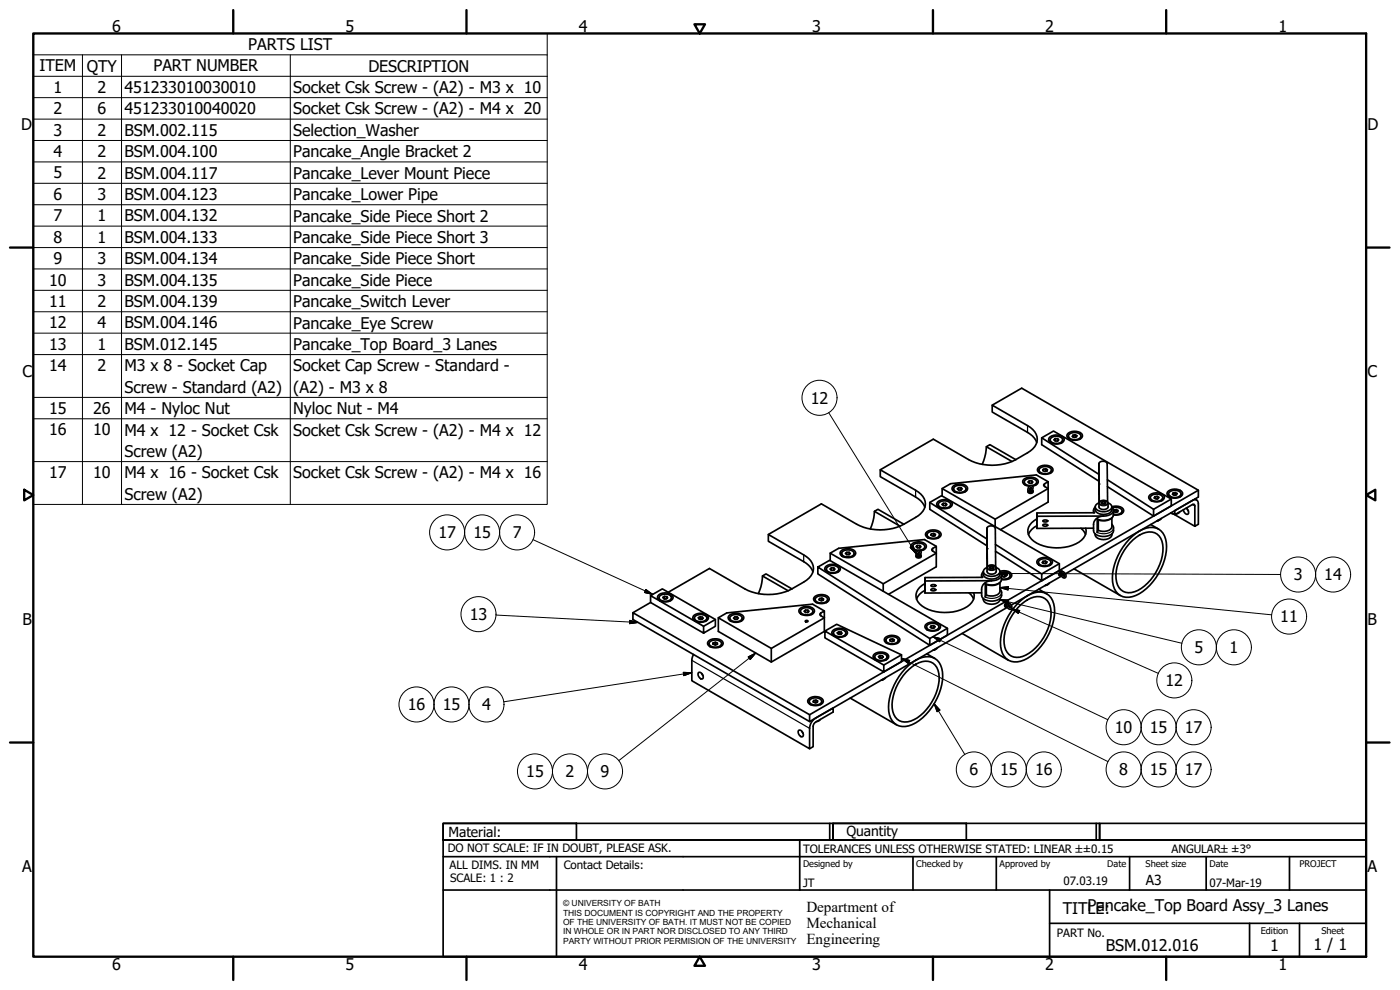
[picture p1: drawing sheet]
<svg xmlns="http://www.w3.org/2000/svg" width="420mm" height="297mm" viewBox="0 0 420 297" stroke-linecap="round" stroke-linejoin="round" font-family="sans-serif">
<!-- layer: Visible (ISO) -->
<g fill="none" stroke="#000" stroke-width=".51">
<path d="M296 134l-.2 2.1-1 3.2M297.8 121.6l8.8-5.1 53 30.6v2l-39.8 23.1M304.8 137.9a15.6 15.6 0 0 1-14.1 0l-10.6-6.1-15.9 9.2M304.8 137.9l-7.7-4.5-1.1 .6 7.7 4.5M311.1 132.8a5.5 5.5 0 0 0-2.7-3.1l-10.6-6.1v-2l10.6 6.1a4.3 4.3 0 0 1 2.2 6.3 14.6 14.6 0 0 1-5.8 3.9M312.6 131.4l17.2 10.9M315.2 132v.5l.4 .4M315.2 131.1a3.2 3.2 0 0 1 4.1 .5 1.71 1.71 0 0 1-2.1 1.6 2.02 2.02 0 0 1-2.5-1.4zM315.6 131.3a2.25 2.25 0 0 1 3.3 .7 2.17 2.17 0 0 1-3.7-.1zM316.7 131.6h.7v.7M317.4 131.6l.4 .4-.4 .3h-.7l-.4-.3 .4-.4v.7M318.9 132v.5l-.4 .4"/>
<path d="M320.6 129.9a3.2 3.2 0 0 1 4.2 .6 1.71 1.71 0 0 1-2.1 1.6 2.02 2.02 0 0 1-2.5-1.4zM320.6 130.8l.1 .6 .3 .4M320.8 130.4a2.48 2.48 0 0 1 3.6 .3 1.61 1.61 0 0 1-2.2 1.2 1.13 1.13 0 0 1-1.2-.3 1.13 1.13 0 0 1-.2-1.2zM322 130.6l.7-.2v.8M322.7 130.4l.5 .3-.2 .4-.7 .1-.5-.2 .2-.4v.5M322.7 131.2h-.1M322.7 131.2h.1M324.4 130.8v.6l-.4 .4M329.8 139.1a1.44 1.44 0 0 1 2.5 0l.1 11.5M329.8 139.1v11.7M329.8 139.1l.1 11.6M262.4 153.4l-.2 2.1-1 3.2"/>
<path d="M271.3 157.3a15.6 15.6 0 0 1-14.2 0l-10.6-6.1-15.9 9.2M271.3 157.3l-7.8-4.5-1.1 .6 7.7 4.5M277.6 152.2a5.7 5.7 0 0 0-2.8-3.1l-10.6-6.1v-2l10.6 6.1a4.2 4.2 0 0 1 2.2 6.3 13.9 13.9 0 0 1-5.7 3.9M278.2 159.5a3.1 3.1 0 0 1 4.2 .6 1.68 1.68 0 0 1-2.1 1.6 2.03 2.03 0 0 1-2.6-1.4zM278.4 159.9a2.41 2.41 0 0 1 3.6 .4 2.12 2.12 0 0 1-3.6 .6l-.2-.3zM279 150.8l17.2 10.9M281.6 151.4v.5l.4 .4M281.6 150.5a3.1 3.1 0 0 1 4.2 .5 1.71 1.71 0 0 1-2.2 1.6 2.02 2.02 0 0 1-2.5-1.4zM282 150.7a2.25 2.25 0 0 1 3.3 .7 2.26 2.26 0 0 1-3.7 .3v-.4zM282.7 146.6l16 9.2M283.1 151.7v-.7l-.4 .3 .4 .4h.7M283.1 151h.7v.7"/>
<path d="M283.8 151l.4 .4-.4 .3M285.3 151.4v.5l-.4 .4M286.2 145.8a3.1 3.1 0 0 1 4.1 .5 1.7 1.7 0 0 1-2.1 1.6 2.06 2.06 0 0 1-2.5-1.4zM286.2 146.7v.5l.4 .4M286.6 146a2.26 2.26 0 0 1 3.3 .7 2.28 2.28 0 0 1-3.7 .3v-.4zM287.7 146.3h.7v.7M288.4 146.3l.4 .4-.4 .3h-.7l-.4-.4 .4-.3v.7M289.9 146.7l-.4 .9M296.2 158.5a1.46 1.46 0 0 1 2.5 0l.1 11.5M296.2 158.5v11.7M296.2 158.5l.1 11.6M298.7 158v-2.2l15.9-9.2v-2.1l-1.4 1 .3 .5 1.1 .6v4.1l-14.4 8.2"/>
<path d="M307.4 144.6v.6l.4 .4M308.5 147.3a.75 .75 0 0 0 .8 .7 .75 .75 0 0 0 .7-.7M308.5 147.2a.74 .74 0 0 0 .8 .5 .74 .74 0 0 0 .7-.5l-.2-.2a.66 .66 0 0 1-.7 .6 .66 .66 0 0 1-.6-.8 1 1 0 0 1 1.4-1 1.17 1.17 0 0 1-1 1.7M308.9 144.3h.7v.7M309.2 146.3l.3-.1-.1 .4-.4 .4zM309.3 146.8l-.3 .1M309.6 144.3l.4 .3-.4 .4h-.7l-.4-.4 .4-.3v.7M309.7 145.7a1.04 1.04 0 0 0 1.2-.4 1.04 1.04 0 0 0 0-1.3 2.36 2.36 0 0 0-3.5 .6 1.49 1.49 0 0 0 1.8 1.1M309.9 145.8a1.27 1.27 0 0 0 1.4-.6 1.27 1.27 0 0 0-.2-1.5 3.2 3.2 0 0 0-4.1 .5 1.63 1.63 0 0 0 2 1.7M311.1 144.6v.6l-.4 .4M311.2 157.7a5.1 5.1 0 0 0-2.5 2.7M311.2 155.7a4.1 4.1 0 0 0-2.5 4.8 8.3 8.3 0 0 0 7 3.8 11.3 11.3 0 0 0 9.5-2.9 3.1 3.1 0 0 0 .6-2.9"/>
<path d="M311.2 153.9v1M311.8 140.2a3.1 3.1 0 0 1 4.2 .5 1.68 1.68 0 0 1-2.1 1.6 2.03 2.03 0 0 1-2.6-1.4zM311.8 141.1v.5l.4 .4M312 140.5a2.42 2.42 0 0 1 3.6 .4 1.69 1.69 0 0 1-2.3 1.2 1.1 1.1 0 0 1-1.2-.3 1.1 1.1 0 0 1-.1-1.3zM312.9 157.5l.9-.2 .6 .3-.6 .3-.7-.1zM313 156.2l.8-.2 .6 .2a.79 .79 0 0 1-1.4 0zM313.1 140.8l.7-.2v.8M313.8 140.6l.6 .3-.2 .4-.7 .2-.5-.3 .1-.4v.5M313.8 141.4h-.2M313.8 141.4h.1M314.6 144.5l-3.6-2-25.7 2.6-2.6 1.5v2.2M315.6 141.1l-.4 .9"/>
<path d="M324.4 158.5l1.4 1.9M328.2 153.1v.7M328.7 152.1a1.96 1.96 0 0 0 2.5 2.3l.6-.1a1.79 1.79 0 0 0 1.9-2.3l1.3-.1a1.78 1.78 0 0 1 2.2 1.5 2.7 2.7 0 0 1-3 1.1M328.7 152.2a1.15 1.15 0 0 0-.2 1.6l-17.3 .1v4.6h17M329.6 156v3.1M329.8 144.4l-17.2-11v-2l3.6-2.1 35.3 20.4v2.1l-5.3 3M329.8 150.9a1.18 1.18 0 0 0-1.1 1.1 1.18 1.18 0 0 0 .9 1.2 3 3 0 0 0 4.1-1 1.35 1.35 0 0 0-1.2-1.3M329.8 143.9v1.5zM329.8 146.8v1.4zM330.5 150.8l.4-.3h.7l.3 .4-.4 .3h-.7zM330.9 151l.7 .1M330.9 151l-.1 .2"/>
<path d="M330.9 150.5v.5M331.2 154.8a2.84 2.84 0 0 0-3 2.6v1.8a3.2 3.2 0 0 0 4.1 1.7 2.12 2.12 0 0 0 1.8-1.4 2.12 2.12 0 0 0-.4-2.2M331.2 154.8l-20 .1v3.6M331.6 150.5v.6M331.6 151.1h.1M332.3 143.9l13.9 8.9M332.4 146l13.8 8.8M333.7 152.2a1.29 1.29 0 0 1 .4 1.3 1.29 1.29 0 0 1-.9 .9l-2 .4M333.9 152.4l1.1-.2a1.24 1.24 0 0 1 1.6 1.5 2.41 2.41 0 0 1-2.4 .6M334.2 154.3a2.88 2.88 0 0 1-3.7 1.9l-1.1-.3-.1-.2v4.1l.3-.7a2.94 2.94 0 0 0 4.1-1.1v-2.6M334.2 153.1v1.2M334.3 153l.7-.1v.7"/>
<path d="M335 152.9l.6 .3-.2 .4-.6 .1-.6-.3 .1-.4v.5M335 153.6l-.1 .1M335 153.6l.1 .1M336.8 153.3l-.1 .5-.3 .5M345.2 149.3v.5l.4 .5M345.2 148.4a3.1 3.1 0 0 1 4.2 .5 1.73 1.73 0 0 1-2.1 1.7 2.09 2.09 0 0 1-2.6-1.5zM345.3 157.4l2.4 1.4M345.6 148.7a2.29 2.29 0 0 1 3.4 .6 2.17 2.17 0 0 1-3.8 0zM346.2 152.8v2M346.6 149.5v-.5l-.2 .4 .5 .3 .7-.1 .2-.4-.5-.3v.8M347.3 149.7h.1M347.3 148.9l-.7 .1"/>
<path d="M347.3 156.2l.4-.1-.5 .2M348.5 155.5l-.4 .5-.7 .2M349 149.3l-.1 .5-.3 .5M350.7 147.3a3.1 3.1 0 0 1 4.2 .5 1.73 1.73 0 0 1-2.2 1.7 2.09 2.09 0 0 1-2.5-1.5zM350.7 148.2v.5l.4 .5M350.9 147.7a2.43 2.43 0 0 1 3.5 .3 1.64 1.64 0 0 1-2.1 1.3 1.13 1.13 0 0 1-1.2-.4 1.13 1.13 0 0 1-.2-1.2zM351.4 153.9l.8 .3M351.5 153.8l7.1 4.1M351.5 149.7l-5.3 3.1M352.1 147.9l.7-.1v.7M352.6 153.2l5.3-3.1a1.08 1.08 0 0 1 1.2-.1 1.08 1.08 0 0 1 .5 1.2v6.1l-1 .6v-6.1l-.2-.5-.5 .1-5.3 3zM352.8 147.8l.5 .3-.2 .4-.7 .1-.5-.3 .2-.4v.5"/>
<path d="M352.8 148.5l-.1 .1M352.8 148.5h.1M354 153.6l-1.1 .6M354.5 148.2l-.1 .5-.3 .5M356 152.4l.3 .3a1.06 1.06 0 0 1 .1 1.6 1.41 1.41 0 0 1-1.3-1.3M356.3 152.7l.4 .6M358.6 149.7l.5 .3M359.6 147.1l-116.6 67.3v2.1M195.2 178.7l16 9.2v2.1l-16-9.2v-2.1l3.6-2 15.9 9.2v2l-3.5 2.1M197.8 179.3v.6l.4 .4M197.8 178.4a3.1 3.1 0 0 1 4.2 .6 1.7 1.7 0 0 1-2.2 1.6 2.06 2.06 0 0 1-2.5-1.5zM198.1 178.7a2.33 2.33 0 0 1 3.4 .6 2.18 2.18 0 0 1-3.7 .1z"/>
<path d="M199.4 178.9l-.5 .3 .3 .4 .7 .1 .5-.3-.3-.4v.6M199.4 179.7h.1M200.1 179l-.7-.1v.8M201.5 179.3v.6l-.4 .4M228.8 172.8l-.4 3.1-.8 2.2M237.7 176.7a15.6 15.6 0 0 1-14.2 0l-10.6-6.1-12.3 7.1M237.7 176.7l-7.8-4.5-1.1 .6 7.7 4.5M244 171.6a5.4 5.4 0 0 0-2.8-3.1l-10.6-6.1v-2l10.6 6.1a4.2 4.2 0 0 1 2.2 6.3 13.9 13.9 0 0 1-5.7 3.9M244.6 178.9a3.2 3.2 0 0 1 4.2 .6 1.73 1.73 0 0 1-2.1 1.6 2.09 2.09 0 0 1-2.5-1.5zM244.6 179.8l.1 .6 .3 .4M244.9 179.3a2.41 2.41 0 0 1 3.5 .4 2.12 2.12 0 0 1-3.6 .6l-.1-.7zM245.4 170.1l33.6 21.5v2l-33.6-21.4v-2.1l3.6-2 35.3 20.4v2.1l-5.3 3"/>
<path d="M246 179.6l.7-.2v.8M246.7 179.4l.5 .3-.1 .4-.7 .1-.6-.2 .2-.4v.5M248 170.8v.5l.4 .4M248 169.8a3.1 3.1 0 0 1 4.2 .6 1.68 1.68 0 0 1-2.2 1.6 2.03 2.03 0 0 1-2.5-1.4zM248.4 170.1a2.25 2.25 0 0 1 3.4 .7 2.28 2.28 0 0 1-3.7 .3v-.7zM248.4 179.8l-.1 .6-.3 .4M249.2 166l15.9 9.2M249.5 170.4h.8v.7M250.3 170.4l.3 .4-.4 .3h-.7l-.3-.4 .3-.3v.7M251.8 170.8l-.4 .9M252.6 165.1a3.1 3.1 0 0 1 4.2 .6 1.7 1.7 0 0 1-2.2 1.6 2.06 2.06 0 0 1-2.5-1.4zM252.6 166.1v.5l.4 .4"/>
<path d="M253 165.4a2.28 2.28 0 0 1 3.3 .7 2.27 2.27 0 0 1-3.6 .3l-.1-.4zM254.1 165.7h.7v.7M254.8 165.7l.4 .4-.4 .3h-.7l-.4-.4 .4-.3v.7M256.3 166.1v.5l-.4 .4M265.1 177.4v-2.2l15.9-9.2v-2.1l-1.1 .6-.3 .5 1.4 1v4.1l-14.3 8.2M273.8 164v.6l.4 .4M274.9 166.7a.75 .75 0 0 0 .8 .7 .75 .75 0 0 0 .7-.7M275.3 163.6l.8 .1v.6M275.7 165.7l.2-.2-.1 .7-.4 .2zM275.7 166.2l-.3 .1M276.1 163.7l.3 .3-.4 .4h-.7l-.3-.4 .3-.4v.8M276.1 165.1a1.24 1.24 0 0 0 1.4-1.3 2.32 2.32 0 0 0-3.7 .2 1.49 1.49 0 0 0 1.8 1.1"/>
<path d="M276.2 166.4l.1 .2a.81 .81 0 0 1-1.2 .1 .81 .81 0 0 1 .1-1.2 .74 .74 0 0 1 1.2-.2 .74 .74 0 0 1-.2 1.2l-.9 .4M276.2 166.4l.2 .1a.74 .74 0 0 1-.7 .6 .74 .74 0 0 1-.7-.5M276.3 165.2a1.27 1.27 0 0 0 1.4-.6 1.27 1.27 0 0 0-.2-1.5 3.2 3.2 0 0 0-4.1 .5 1.64 1.64 0 0 0 2 1.7M277.6 164l-.1 .6-.3 .4M277.6 177.1a5 5 0 0 0-2.5 2.7M277.6 175.1a3.7 3.7 0 0 0-1.6 6.1 12.7 12.7 0 0 0 15 .2 3.5 3.5 0 0 0 1.2-3.5M277.6 173.3v1M278.2 160.5l.1 .5 .3 .4M279.4 176.9l.8-.3 .6 .4-.6 .3-.7-.1zM279.4 175.6l.8-.2 .7 .3-1.1 .3zM279.5 160.2l.7-.2v.8M280.2 160l.6 .3-.2 .4-.6 .2-.6-.3 .1-.4v.5"/>
<path d="M280.2 160.8h-.1M280.2 160.8h.1M281 163.9l-3.5-2-25.8 2.6-2.5 1.5v2.2M282 160.5l-.1 .5-.3 .4M290.8 177.9l1.4 1.9M294.6 172.5v.7M295.1 179.6a1.64 1.64 0 0 0 1.8 1.6h1.3a1.68 1.68 0 0 0 1.9-1.6M296 175.4v3.1M296.2 163.8l-17.2-11v-2l3.6-2.1 35.3 20.4v2.1l-5.3 3M296.2 170.3a1.18 1.18 0 0 0-1.1 1.1 1.18 1.18 0 0 0 .9 1.2 3 3 0 0 0 4.1-1 1.35 1.35 0 0 0-1.1-1.3M296.2 163.3v1.5zM296.2 166.1v1.5z"/>
<path d="M296.9 170.2l.4-.3h.7l.3 .4-.4 .3h-.7zM297.3 170.4h.7M297.3 170.4l-.1 .2M297.3 169.9v.5M297.6 174.2h.7a1.88 1.88 0 0 0 2.1-2.3l-.3-.4a1.96 1.96 0 0 1-2.5 2.2h-.7a1.77 1.77 0 0 1-1.8-2.2 1.18 1.18 0 0 0-.2 1.7l-17.3 .1v4.6h17M297.6 174.2a2.84 2.84 0 0 0-3 2.6v1.8a3.2 3.2 0 0 0 4.1 1.6 2.12 2.12 0 0 0 1.8-1.3 2.12 2.12 0 0 0-.4-2.2M297.6 174.2l-20 .1v3.6M298 169.9v.5M298 170.4v.1M298.7 163.4l13.9 8.8M298.8 165.4l13.8 8.8M300.1 171.4l.6-.1a2.51 2.51 0 0 1 2.9 1.2 1.94 1.94 0 0 1-2.4 1.5l-.6-.1"/>
<path d="M300.3 171.8l1.2-.2a1.22 1.22 0 0 1 1.2 .3 1.22 1.22 0 0 1 .3 1.2 2.41 2.41 0 0 1-2.4 .6M300.6 173.7a2.88 2.88 0 0 1-3.7 1.9l-1.2-.5v4l.3-.6a2.97 2.97 0 0 0 4.1-1.1v-2.6M300.6 172.5v1.2M300.8 172.4l.7-.1v.7M301.5 172.3l.5 .3-.1 .4-.7 .1-.6-.3 .2-.4v.5M301.5 173l-.2 .1M301.5 173h.1M303.2 172.7l-.1 .5-.3 .5M311.6 168.7l.4 1M311.6 167.8a3.1 3.1 0 0 1 4.2 .5 1.71 1.71 0 0 1-2.1 1.7 2.06 2.06 0 0 1-2.5-1.5zM311.7 176.8l2.4 1.4M312 168.1a2.29 2.29 0 0 1 3.4 .6 2.17 2.17 0 0 1-3.8 0z"/>
<path d="M312.6 172.2v2M313 168.9v-.5l-.2 .4 .5 .3 .7-.1 .2-.4-.5-.3v.8M313.7 168.3l-.7 .1M313.8 175.6l.3-.1-.5 .2M314.9 174.9l-.3 .5-.8 .2M315.4 168.7l-.1 .5-.3 .5M317.9 169.1l-5.3 3.1M318.5 171.8v.9M318.6 172.8l-15.1 8.8M318.6 171.7a1.01 1.01 0 0 1 1.2 .5 1.01 1.01 0 0 1-.3 1.2l-.5-.1-.8-.7zM318.9 172.1l.4 .3 .1 .5-.4-.3zM318.9 171.5a.74 .74 0 0 0-1 .3 .74 .74 0 0 0 .3 1"/>
<path d="M319 171.6a.75 .75 0 0 0-.8 .3 .75 .75 0 0 0 .1 .9h.2M319 172.1l-.1 .3M319.3 172.4l-.3 .2M322.3 170.7l13.9 8M328.7 160.2a1.71 1.71 0 0 0 1.8 1.6h1.3a1.71 1.71 0 0 0 1.9-1.6M338.9 161.8a8.6 8.6 0 0 1 8-3.4 5.2 5.2 0 0 1 3.2 5.6 17.6 17.6 0 0 1-9.2 14.7 4.6 4.6 0 0 1-7-4.1 17.3 17.3 0 0 1 5-12.8zM339.1 162.9a7.4 7.4 0 0 1 7.4-3.1 5 5 0 0 1 2.5 5.7 15 15 0 0 1-8.5 12.1 4 4 0 0 1-5.6-4 15 15 0 0 1 4.2-10.7zM195.2 180.8l-5.3 3M208.1 196.4l-.5 1.7v6.1l35.4 20.4v-6.1l.5-1.7 1.3-1.3 5.2-3.1v1.2l-5.2 3.1-.6 .5-.2 .7v6.1l-1 .6M208.4 185.4v.6l.4 .4M208.4 184.5a3.1 3.1 0 0 1 4.2 .6 1.7 1.7 0 0 1-2.2 1.6 2.06 2.06 0 0 1-2.5-1.4zM208.6 185a2.46 2.46 0 0 1 3.5 .3 1.59 1.59 0 0 1-2.1 1.2 1.46 1.46 0 0 1-1.6-1.2z"/>
<path d="M210.1 185l-.5 .3 .1 .4 .7 .2 .5-.3-.1-.4v.5M210.1 185.8l.3 .1M210.1 185.8h.1M210.8 185.2l-.7-.2v.8M212.2 185.4l-.1 .6-.3 .4M212.8 192.2a3.1 3.1 0 0 1 4.2 .5 1.68 1.68 0 0 1-2.1 1.7 2.03 2.03 0 0 1-2.6-1.5zM212.8 193.1l.1 .5 .3 .5M213.2 192.5a2.3 2.3 0 0 1 3.4 .6 2.17 2.17 0 0 1-3.8 0zM214.1 192.9l.6-.2v.7M214.7 192.7l.6 .2v.4l-.6 .2-.6-.2v-.4v.4M214.7 193.4l-.1 .1M214.7 193.4l.1 .1"/>
<path d="M214.7 185.9l-3.5 2M215.6 185.4l15.9 9.1M216.6 193.1l-.4 1M219 184.5a3.2 3.2 0 0 1 4.2 .6 1.73 1.73 0 0 1-2.2 1.6 2.09 2.09 0 0 1-2.5-1.4zM219 185.4v.6l.4 .4M219.1 185.1a2.5 2.5 0 0 1 3.6 .1 1.38 1.38 0 0 1-1.9 1.3 1.3 1.3 0 0 1-1.7-1.4zM220.5 185.1h.8v.7M221.3 185.1l.3 .4-.4 .3h-.7l-.3-.4 .3-.3v.7M222.8 185.4l-.1 .6-.3 .4M240.2 182.5a3.2 3.2 0 0 1 4.2 .5 1.71 1.71 0 0 1-2.1 1.7 2.02 2.02 0 0 1-2.5-1.5zM240.2 183.4l.4 1M240.6 182.7a2.25 2.25 0 0 1 3.4 .7 2.17 2.17 0 0 1-3.8 0z"/>
<path d="M241.7 186.3l.4-.2 .4 .2-.5 .3zM241.7 183l.8 .1v.7M242.5 183.1l.3 .3-.4 .4h-.7l-.3-.4 .3-.4v.8M244 183.4l-.1 .5-.3 .5M246.7 180.2h-.2M246.7 180.2h.1M247.4 183.3l-3.5-2-25.8 2.6-2.5 1.5v4l15.9 9.2 15.9-9.2v-4l-1.4-1.1 .3-.4 1.1-.6v2.1l-15.9 9.1v4.1M247.6 189.3l17.6 10.2v2.1l-17.6-10.2v-2.1l3.5-2 19.5 9.2v2l-5.4 3.1M250.1 189.9v.6l.4 .4M250.1 189a3.1 3.1 0 0 1 4.2 .6 1.7 1.7 0 0 1-2.1 1.6 2.06 2.06 0 0 1-2.6-1.5zM250.4 189.3a2.35 2.35 0 0 1 3.5 .6 2.16 2.16 0 0 1-3.8 .1zM251.7 189.6l-.4 .3 .2 .4h.7l.5-.3-.2-.4v.6"/>
<path d="M251.7 190.3h.1M252.5 189.6h-.8v.7M253.9 189.9l-.1 .6-.3 .4M262.5 197.1v.5l.4 .4M262.5 196.2a3.1 3.1 0 0 1 4.2 .5 1.73 1.73 0 0 1-2.2 1.7 2.05 2.05 0 0 1-2.5-1.5zM262.8 196.5a2.3 2.3 0 0 1 3.4 .5 2.16 2.16 0 0 1-3.7 .1zM264.1 196.7l-.4 .3 .2 .4 .7 .1 .5-.3-.3-.4v.5M264.8 196.8l-.7-.1v.7M265.8 191.2a3.2 3.2 0 0 1 4.2 .5 1.71 1.71 0 0 1-2.1 1.6 2.02 2.02 0 0 1-2.5-1.4zM265.8 192.1l.4 .9M266.1 191.5a2.42 2.42 0 0 1 3.5 .5 1.9 1.9 0 0 1-2.8 1 .92 .92 0 0 1-.7-1.5zM266.2 197.1v.5l-.4 .4"/>
<path d="M267.2 191.8l.7-.1v.7M267.9 191.7l.5 .2-.1 .5-.7 .1-.6-.3 .2-.4v.5M267.9 192.4l-.2 .1M267.9 192.4h.1M269.6 192.1v.5l-.4 .4M270.6 196.5l-5.4 3M278 188.1l.1 .5 .3 .5M278 187.2a3.1 3.1 0 0 1 4.2 .5 1.71 1.71 0 0 1-2.1 1.7 2.02 2.02 0 0 1-2.5-1.5zM278.2 196.2l2.3 1.4M278.4 187.5a2.31 2.31 0 0 1 3.4 .6 2.15 2.15 0 0 1-3.8 0zM279.4 188.3v-.5l-.2 .4 .5 .3 .7-.1 .2-.4-.5-.3v.7M280.1 188.4v.1"/>
<path d="M280.1 187.7l-.7 .1M280.2 195l.4-.1-.5 .2M281.3 194.3l-.3 .4-.8 .3M281.8 188.1l-.1 .5-.3 .5M284.3 188.5l-5.3 3.1M288.8 190.1l13.8 8M302.3 182.2l-59.3 34.3-53.1-30.6v-2.1l53.1 30.6M302.6 181.4l.5 .4 .1 .5-.5-.3zM302.7 180.9a.76 .76 0 0 0-1.1 .3 .76 .76 0 0 0 .3 1M302.7 181a.75 .75 0 0 0-.8 .3 .75 .75 0 0 0 .1 .9l.3-.1a.67 .67 0 0 1-.1-.9 .67 .67 0 0 1 .9-.1 1 1 0 0 1 .1 1.7 1.18 1.18 0 0 1-.9-1.7M302.8 181.5l-.1 .3M303.1 181.8l-.4 .2"/>
<path d="M305.3 181.2a8.6 8.6 0 0 1 8-3.4 5.2 5.2 0 0 1 3.2 5.6 17.6 17.6 0 0 1-9.2 14.6 4.6 4.6 0 0 1-7-4 17.3 17.3 0 0 1 5-12.8zM305.5 182.3a8.5 8.5 0 0 1 6.6-3.3 4.2 4.2 0 0 1 3.3 4.8 15.1 15.1 0 0 1-8.5 13.2 4 4 0 0 1-5.6-4 15 15 0 0 1 4.2-10.7zM209.6 201.9a1.21 1.21 0 0 1 1.2 .4 1.21 1.21 0 0 1 .1 1.4 1.34 1.34 0 0 1-1.3-1.8zM210.6 202.1l.4 .6M239.6 219.2a1.21 1.21 0 0 1 1.3 .5 1.21 1.21 0 0 1 0 1.3 1.29 1.29 0 0 1-1.3-1.8zM240.7 219.4l.3 .7M242.9 209.6a3.1 3.1 0 0 1 4.1 .5 1.71 1.71 0 0 1-2.1 1.6 2.02 2.02 0 0 1-2.5-1.4zM242.9 210.4v.6l.4 .4M243.1 209.9a2.42 2.42 0 0 1 3.5 .4 1.87 1.87 0 0 1-2.8 1.1 .93 .93 0 0 1-.7-1.5zM244.2 210.2l.7-.2v.8M244.9 210l.5 .3-.1 .4-.7 .2-.5-.3 .1-.4v.5M244.9 210.8h-.2"/>
<path d="M244.9 210.8h.1M246.2 215.9l-.4 .4-.7 .2M246.6 210.4v.6l-.4 .4M255.2 209.5l13.8 8M264.6 204l.4-.1-.5 .2M265.8 203.3l-.4 .4-.7 .2M271.7 200.6a8.6 8.6 0 0 1 8-3.4 5.2 5.2 0 0 1 3.2 5.6 17.6 17.6 0 0 1-9.2 14.6 4.6 4.6 0 0 1-7-4 17.6 17.6 0 0 1 5-12.8zM271.9 201.7a8.5 8.5 0 0 1 6.6-3.3 4.2 4.2 0 0 1 3.4 4.7 15.1 15.1 0 0 1-8.6 13.3 4 4 0 0 1-5.5-4 15 15 0 0 1 4.1-10.7z"/>
<circle cx="331.2" cy="151.6" r="1.47"/>
<circle cx="297.6" cy="171" r="1.47"/>
</g>
<!-- layer: Visible Narrow (ISO) -->
<g fill="none" stroke="#000" stroke-width=".36">
<path d="M308.4 127.7v2M329.8 139.1v6.1M274.8 147.1v2M296.2 158.5v6.1M313.5 145.1v.9M329.8 151a1.56 1.56 0 0 0 2.7 0M330.3 150.4l.8-.2a.94 .94 0 0 1 1.2 .9l-.6 .4a1.07 1.07 0 0 1-1.7-.9zM334.2 154.3a3.2 3.2 0 0 1-4.3 1.6l-.6-.2M334.2 158.4a3.2 3.2 0 0 1-4.3 1.6l-.6-.2M357.9 151.4l.7 .4M241.2 166.5v2M279.9 164.5v.9"/>
<path d="M296.2 170.4a1.58 1.58 0 0 0 2.8 0M296.4 170a1.53 1.53 0 0 1 2.4 .2 1.4 1.4 0 0 1-2.4 .1zM300.6 173.7a2.54 2.54 0 0 1-2.8 1.8l-2.1-.4M300.6 177.8a3.2 3.2 0 0 1-4.3 1.6l-.6-.3M207.6 198.1l35.4 20.4M246.3 183.9v.8"/>
</g>
<!-- layer: Visible (ISO) -->
<g fill="#000">
<circle cx="329.8" cy="145.2" r=".25"/>
<circle cx="199.4" cy="179.7" r=".25"/>
<circle cx="296.2" cy="164.6" r=".25"/>
<circle cx="313.7" cy="169" r=".25"/>
<circle cx="251.7" cy="190.3" r=".25"/>
<circle cx="264.1" cy="197.4" r=".25"/>
</g>
<!-- layer: Symbol (ISO) -->
<g fill="none" stroke="#000" stroke-width=".3">
<path d="M10 16.5v-6.5h154.2v6.5M10 16.5h154.2v6.4M10 16.5v134.8h154.2v-128.4M24.7 16.5v134.8M36.5 16.5v134.8M87.1 16.5v134.8M10 22.9h154.2M10 29.3h154.2M10 35.7h154.2M10 42.1h154.2M10 48.6h154.2M10 55h154.2"/>
<path d="M10 61.4h154.2M10 67.8h154.2M10 74.3h154.2M10 80.7h154.2M10 87.1h154.2M10 93.5h154.2M10 100h154.2M10 106.4h154.2M10 119.2h154.2M10 125.7h154.2M10 138.5h154.2M248.7 123.8l26.2 42.3"/>
<path d="M160 161.9l35.9 16.5M193.8 176.9l2.1 1.5-2.5-.6zM273.2 164.3l.8-.6 .9 2.4zM299.9 172.1l2.5-.5v1zM299.9 172.1l84.4 .3M300.1 179.9l2.5 .2-.2 .9zM300.1 179.9l54.6 13.1M300.1 176.3l2.5-.2-.1 .9zM300.1 176.3l81.6 8.2M148.8 184.5l42.7 2.3M189 186.1l2.5 .7-2.5 .3zM224.5 197.1l2.3-1.2-1.7 2z"/>
<path d="M226.8 195.9l-41.1 32.3M270.6 197.5l2.4 .7-.4 .9zM270.6 197.5l61.9 31M280 191l2.4 .7-.4 .9zM280 191l52.5 24.9M303.6 182.6l2.4 .6-.4 .9zM303.6 182.6l44 19.4M205.1 201.7l2.5 .1-2.4 .9zM207.6 201.8l-56.4 8.8M280.4 211.2l1.7 1.8-.9 .6zM280.4 211.2l9.2 15.2"/>
<circle cx="245.9" cy="119.4" r="5.3"/>
<circle cx="134.2" cy="159.7" r="5.3"/>
<circle cx="144.7" cy="159.7" r="5.3"/>
<circle cx="155.2" cy="159.7" r="5.3"/>
<circle cx="389.6" cy="172.4" r="5.3"/>
<circle cx="400.1" cy="172.4" r="5.3"/>
<circle cx="143.6" cy="184.3" r="5.3"/>
<circle cx="359.8" cy="194.2" r="5.3"/>
<circle cx="370.3" cy="194.2" r="5.3"/>
<circle cx="386.9" cy="185" r="5.3"/>
<circle cx="125" cy="211.4" r="5.3"/>
<circle cx="135.5" cy="211.4" r="5.3"/>
<circle cx="146" cy="211.4" r="5.3"/>
<circle cx="337.2" cy="218.2" r="5.3"/>
<circle cx="347.7" cy="218.2" r="5.3"/>
<circle cx="352.4" cy="204.1" r="5.3"/>
<circle cx="358.2" cy="218.2" r="5.3"/>
<circle cx="160.6" cy="231.5" r="5.3"/>
<circle cx="171.1" cy="231.5" r="5.3"/>
<circle cx="181.6" cy="231.5" r="5.3"/>
<circle cx="292.3" cy="230.9" r="5.3"/>
<circle cx="302.8" cy="230.9" r="5.3"/>
<circle cx="313.3" cy="230.9" r="5.3"/>
<circle cx="337.2" cy="230.9" r="5.3"/>
<circle cx="347.7" cy="230.9" r="5.3"/>
<circle cx="358.2" cy="230.9" r="5.3"/>
</g>
<!-- layer: Border (ISO) -->
<g fill="none" stroke="#000" stroke-width=".7">
<path d="M10 10h400v277h-400zM70 3v7M140 3v7M208.4 7.3h3.2l-1.6 2.7zM280 3v7M350 3v7M3 74.3h7M410 74.3h7M7.3 146.9l2.7 1.6-2.7 1.6zM410 148.5l2.7-1.6v3.2zM3 222.8h7M410 222.8h7"/>
<path d="M70 287v7M140 287v7M210 287l1.6 2.8h-3.2zM280 287v7M350 287v7"/>
</g>
<!-- layer: Title (ISO) -->
<g fill="none" stroke="#000" stroke-width=".51">
<path d="M133 247h40v5h-40zM133 247h117v5h-117zM133 257v-5h277v5M133 257h277v30h-277zM167 257v30M240 252v15M249 247v5M250 247h40v5h-40zM250 247h80v5h-80zM274 257v10M299 257v10M329 247v5"/>
<path d="M330 247h80v5h-80zM339 257v10M362 257v10M387 257v10M133 267h277M315 277h95M315 267v20M375 277v10M390 277v10"/>
</g>
<!-- layer: Symbol (ISO) -->
<g fill="#000" stroke="#000" stroke-width=".3">
<path d="M193.4 177.8l2.5 .6zM193.8 176.9l2.1 1.5-2.5-.6zM273.2 164.3l1.7 1.8zM273.2 164.3l.8-.6 .9 2.4zM299.9 172.1l2.5-.5zM299.9 172.1l2.5-.5v1zM300.1 176.3l2.5-.2zM300.1 176.3l2.5-.2-.1 .9zM189 187.1l2.5-.3zM189 186.1l2.5 .7-2.5 .3zM226.8 195.9l-1.7 2zM224.5 197.1l2.3-1.2-1.7 2z"/>
<path d="M270.6 197.5l2.4 .7zM270.6 197.5l2.4 .7-.4 .9zM280 191l2.4 .7zM280 191l2.4 .7-.4 .9zM300.1 179.9l2.5 .2zM300.1 179.9l2.5 .2-.2 .9zM303.6 182.6l2.4 .6zM303.6 182.6l2.4 .6-.4 .9zM205.2 202.7l2.4-.9zM205.1 201.7l2.5 .1-2.4 .9zM280.4 211.2l1.7 1.8zM280.4 211.2l1.7 1.8-.9 .6z"/>
</g>
<g font-size="4.8">
<text x="33.7" y="9.6">6</text>
<text x="103.7" y="9.6">5</text>
<text x="173.7" y="9.6">4</text>
<text x="243.7" y="9.6">3</text>
<text x="313.7" y="9.6">2</text>
<text x="383.7" y="9.6">1</text>
<text x="74.5" y="15">PARTS LIST</text>
<text x="11.9" y="21.4">ITEM</text>
<text x="26.1" y="21.5">QTY</text>
<text x="46.1" y="21.4">PART NUMBER</text>
<text x="110.6" y="21.5">DESCRIPTION</text>
<text x="16.1" y="27.9">1</text>
<text x="29.3" y="27.9">2</text>
<text x="37.4" y="27.9">451233010030010</text>
<text x="88" y="27.9">Socket Csk Screw - (A2) - M3 x 10</text>
<text x="16.1" y="34.3">2</text>
<text x="29.3" y="34.3">6</text>
<text x="37.4" y="34.3">451233010040020</text>
<text x="88" y="34.3">Socket Csk Screw - (A2) - M4 x 20</text>
<text x="6.3" y="38.9">D</text>
<text x="16.1" y="40.7">3</text>
<text x="29.3" y="40.7">2</text>
<text x="37.4" y="40.7">BSM.002.115</text>
<text x="88" y="40.8">Selection_Washer</text>
<text x="410.4" y="38.9">D</text>
<text x="16.1" y="47.1">4</text>
<text x="29.3" y="47.1">2</text>
<text x="37.4" y="47.1">BSM.004.100</text>
<text x="88" y="47.2">Pancake_Angle Bracket 2</text>
<text x="16.1" y="53.5">5</text>
<text x="29.3" y="53.6">2</text>
<text x="37.4" y="53.6">BSM.004.117</text>
<text x="88" y="53.6">Pancake_Lever Mount Piece</text>
<text x="16.1" y="60">6</text>
<text x="29.3" y="60">3</text>
<text x="37.4" y="60">BSM.004.123</text>
<text x="88" y="60">Pancake_Lower Pipe</text>
<text x="16.1" y="66.4">7</text>
<text x="29.3" y="66.4">1</text>
<text x="37.4" y="66.4">BSM.004.132</text>
<text x="88" y="66.5">Pancake_Side Piece Short 2</text>
<text x="16.1" y="72.8">8</text>
<text x="29.3" y="72.8">1</text>
<text x="37.4" y="72.8">BSM.004.133</text>
<text x="88" y="72.9">Pancake_Side Piece Short 3</text>
<text x="16.1" y="79.3">9</text>
<text x="29.3" y="79.3">3</text>
<text x="37.4" y="79.3">BSM.004.134</text>
<text x="88" y="79.3">Pancake_Side Piece Short</text>
<text x="14.8" y="85.7">10</text>
<text x="29.3" y="85.7">3</text>
<text x="37.4" y="85.7">BSM.004.135</text>
<text x="88" y="85.7">Pancake_Side Piece</text>
<text x="14.8" y="92.1">11</text>
<text x="29.3" y="92.1">2</text>
<text x="37.4" y="92.1">BSM.004.139</text>
<text x="88" y="92.2">Pancake_Switch Lever</text>
<text x="14.8" y="98.5">12</text>
<text x="29.3" y="98.5">4</text>
<text x="37.4" y="98.5">BSM.004.146</text>
<text x="88" y="98.6">Pancake_Eye Screw</text>
<text x="14.8" y="105">13</text>
<text x="29.3" y="104.9">1</text>
<text x="37.4" y="105">BSM.012.145</text>
<text x="88" y="105">Pancake_Top Board_3 Lanes</text>
<text x="6.7" y="113.2">C</text>
<text x="14.8" y="111.3">14</text>
<text x="29.3" y="111.4">2</text>
<text x="37.4" y="111.4">M3 x 8 - Socket Cap</text>
<text x="88" y="111.4">Socket Cap Screw - Standard -</text>
<text x="410.4" y="113.2">C</text>
<text x="37.4" y="117.8">Screw - Standard (A2)</text>
<text x="88" y="117.8">(A2) - M3 x 8</text>
<text x="14.8" y="124.2">15</text>
<text x="28" y="124.2">26</text>
<text x="37.4" y="124.3">M4 - Nyloc Nut</text>
<text x="88" y="124.3">Nyloc Nut - M4</text>
<text x="243.3" y="121.1">12</text>
<text x="14.8" y="130.6">16</text>
<text x="28" y="130.6">10</text>
<text x="37.4" y="130.7">M4 x 12 - Socket Csk</text>
<text x="88" y="130.7">Socket Csk Screw - (A2) - M4 x 12</text>
<text x="37.4" y="137.1">Screw (A2)</text>
<text x="14.8" y="143.5">17</text>
<text x="28" y="143.5">10</text>
<text x="37.4" y="143.5">M4 x 16 - Socket Csk</text>
<text x="88" y="143.5">Socket Csk Screw - (A2) - M4 x 16</text>
<text x="37.4" y="150">Screw (A2)</text>
<text x="131.6" y="161.5">17</text>
<text x="142.1" y="161.5">15</text>
<text x="153.9" y="161.5">7</text>
<text x="388.3" y="174.2">3</text>
<text x="397.4" y="174.1">14</text>
<text x="6.8" y="187.4">B</text>
<text x="141" y="186.1">13</text>
<text x="384.2" y="186.7">11</text>
<text x="410.4" y="187.4">B</text>
<text x="358.5" y="196">5</text>
<text x="369" y="196">1</text>
<text x="349.8" y="205.9">12</text>
<text x="122.4" y="213.2">16</text>
<text x="132.9" y="213.1">15</text>
<text x="144.7" y="213.1">4</text>
<text x="334.6" y="220">10</text>
<text x="345.1" y="219.9">15</text>
<text x="355.6" y="219.9">17</text>
<text x="157.9" y="233.2">15</text>
<text x="169.8" y="233.2">2</text>
<text x="180.3" y="233.2">9</text>
<text x="291" y="232.6">6</text>
<text x="300.1" y="232.6">15</text>
<text x="310.6" y="232.6">16</text>
<text x="335.9" y="232.6">8</text>
<text x="345.1" y="232.6">15</text>
<text x="355.6" y="232.6">17</text>
<text x="6.7" y="261.7">A</text>
<text x="410.4" y="261.7">A</text>
<text x="319" y="274.2">TITPancake_Top Board Assy_3 Lanes</text>
<text x="326.4" y="274.2">LE:</text>
<text x="331.9" y="285.3">BSM.012.016</text>
<text x="381.2" y="285.3">1</text>
<text x="394.2" y="285">1 / 1</text>
<text x="33.7" y="291">6</text>
<text x="103.7" y="290.9">5</text>
<text x="173.7" y="290.9">4</text>
<text x="243.7" y="291">3</text>
<text x="313.7" y="291">2</text>
<text x="383.7" y="290.9">1</text>
</g>
<g font-size="4.6">
<text x="242" y="273.7">Department of</text>
<text x="242" y="278.4">Mechanical</text>
<text x="242" y="283.2">Engineering</text>
</g>
<g font-size="4.1">
<text x="134.6" y="251.1">Material:</text>
<text x="254" y="250.8">Quantity</text>
<text x="343.9" y="265.6">A3</text>
</g>
<g font-size="3.5">
<text x="134.4" y="255.6">DO NOT SCALE: IF IN DOUBT, PLEASE ASK.</text>
<text x="241" y="256">TOLERANCES UNLESS OTHERWISE STATED: LINEAR ±±0.15</text>
<text x="351.6" y="256">ANGULAR±±3°</text>
<text x="134.9" y="260.6">ALL DIMS. IN MM</text>
<text x="169.2" y="260.6">Contact Details:</text>
<text x="135.1" y="264.8">SCALE: 1 : 2</text>
<text x="241" y="266">JT</text>
<text x="319.2" y="265.5">07.03.19</text>
<text x="363" y="266">07-Mar-19</text>
<text x="317.2" y="281.2">PART No.</text>
</g>
<g font-size="2.8">
<text x="241" y="260.1">Designed by</text>
<text x="275" y="260.1">Checked by</text>
<text x="300" y="260.1">Approved by</text>
<text x="332.3" y="260">Date</text>
<text x="343.8" y="260.1">Sheet size</text>
<text x="363" y="260">Date</text>
<text x="390" y="260.1">PROJECT</text>
<text x="378.4" y="280.1">Edition</text>
<text x="396.6" y="280.1">Sheet</text>
</g>
<g font-size="2.5">
<text x="169" y="271.9">© UNIVERSITY OF BATH</text>
<text x="169" y="274.7">THIS DOCUMENT IS COPYRIGHT AND THE PROPERTY</text>
<text x="169" y="277.5">OF THE UNIVERSITY OF BATH. IT MUST NOT BE COPIED</text>
<text x="169" y="280.4">IN WHOLE OR IN PART NOR DISCLOSED TO ANY THIRD</text>
<text x="169" y="283.2">PARTY WITHOUT PRIOR PERMISION OF THE UNIVERSITY</text>
</g>
</svg>
